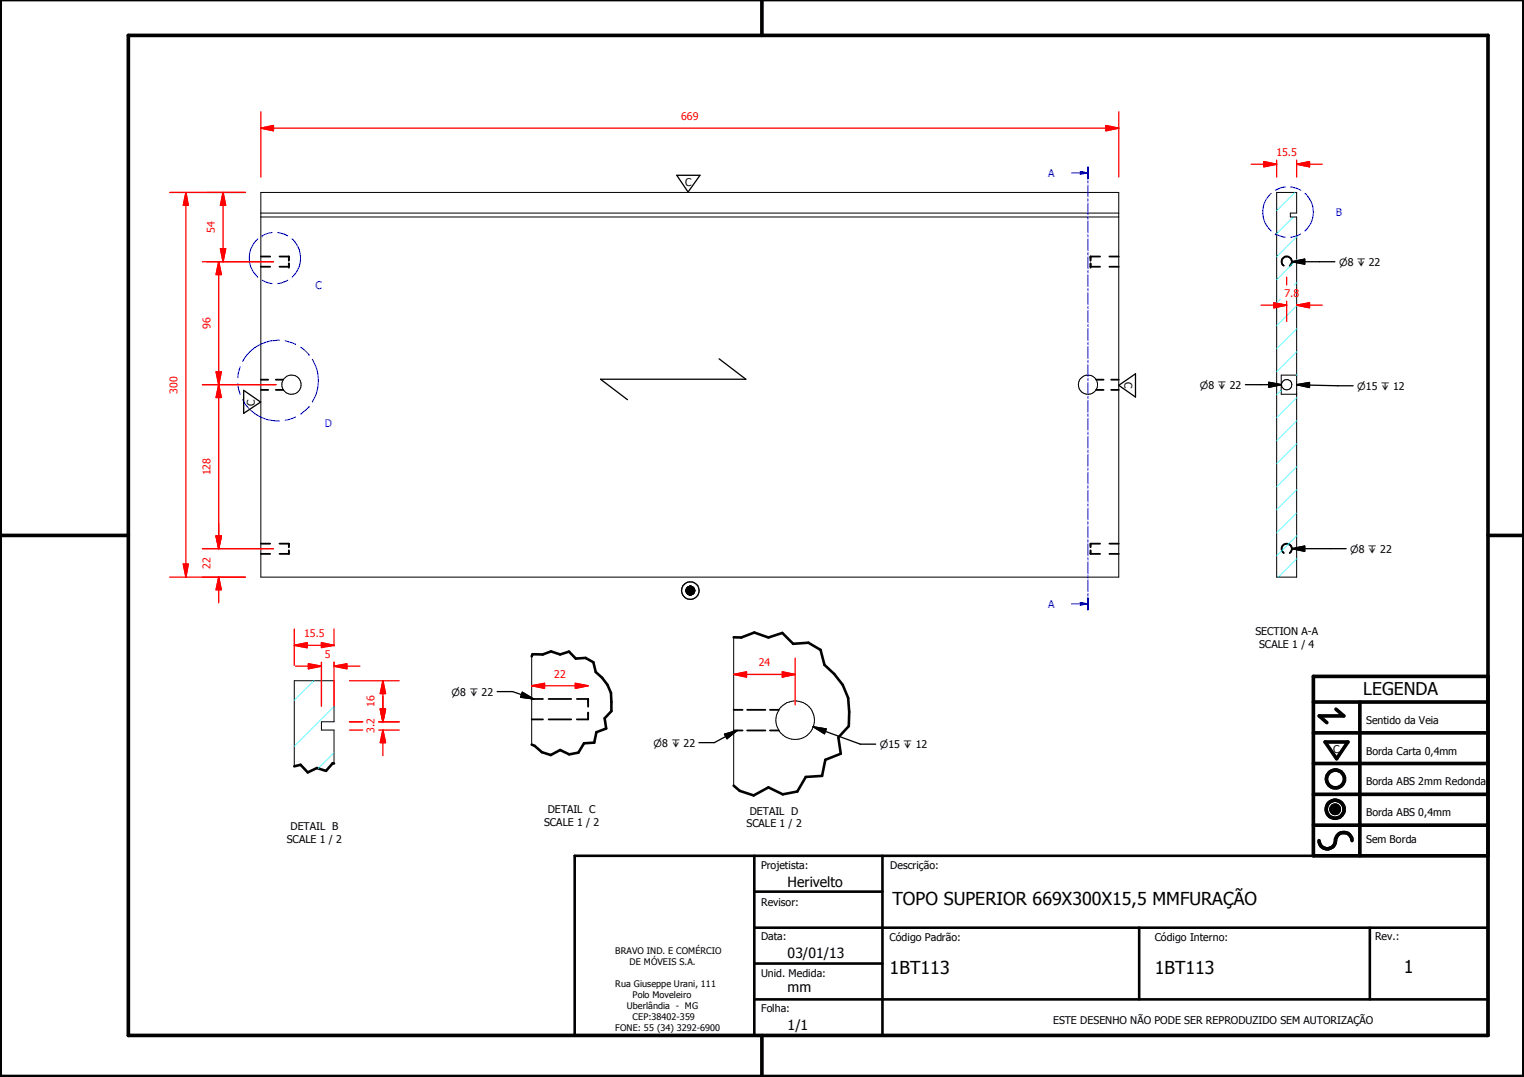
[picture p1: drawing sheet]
<svg xmlns="http://www.w3.org/2000/svg" width="297mm" height="210mm" viewBox="0 0 297 210" stroke-linecap="round" stroke-linejoin="round" font-family="sans-serif">
<g fill="#000">
<circle cx="56.3" cy="50" r=".18"/>
<circle cx="56.3" cy="50.6" r=".18"/>
<circle cx="56.3" cy="51.4" r=".18"/>
<circle cx="56.3" cy="52" r=".18"/>
<circle cx="212.6" cy="52" r=".18"/>
<circle cx="212.6" cy="50.6" r=".18"/>
<circle cx="212.6" cy="51.4" r=".18"/>
<circle cx="212.6" cy="50" r=".18"/>
<circle cx="114.6" cy="136.2" r=".18"/>
<circle cx="114.6" cy="137.5" r=".18"/>
<circle cx="114.6" cy="138.9" r=".18"/>
</g>
<g fill="none" stroke="#000" stroke-width=".35">
<path d="M50.8 50h1.9M50.8 52h1.9M54.5 50h1.8v.6M56.3 51.4v.6h-1.8M212.6 51.4v.6h1.8M214.4 50h-1.8v.6M216.2 50h1.9M216.2 52h1.9M250.2 51.8a1 1 0 0 1-.1-1.5 1 1 0 0 1 1.4 0 1 1 0 0 1-.1 1.5M50.8 74h1.5M50.8 76h1.5M53.8 74h1.4"/>
<path d="M53.8 76h1.4M213.7 74h1.4M213.7 76h1.4M216.6 74h1.5M216.6 76h1.5M50.8 106h1.9M50.8 107.9h1.9M54.5 106h1.8v.6M56.3 107.3v.6h-1.8M212.6 107.3v.6h1.8M214.4 106h-1.8v.6M216.2 106h1.9"/>
<path d="M216.2 107.9h1.9M250.2 107.8a1 1 0 0 1-.1-1.5 1 1 0 0 1 1.4 0 1 1 0 0 1-.1 1.5M103.6 136.2h2.2M106.9 136.2h4.4M112.4 136.2h2.2v1.3M114.6 138.9v1.3h-2.2M143 138.3h1.7M145.6 138.3h3.6M150.1 138.3h1.7M103.6 140.2h2.2M106.9 140.2h4.4M143 142.4h1.7"/>
<path d="M145.6 142.4h3.6M150.1 142.4h1.7"/>
</g>
<g fill="none" stroke="#000" stroke-width=".19">
<path d="M50.8 37.5h167.3v75h-167.3zM248.8 37.5h3.9v4h-1.2v.8h1.2v70.2h-3.9zM50.8 41.5h167.3M50.8 42.3h167.3M252.7 76.8h.1M252.7 73.1h-3v3.7h3M133.7 115l1.7 .1zM133.7 115.1l1.7 .1zM133.7 115.2h1.7zM133.7 115.2l1.7 .1zM133.7 115.3h1.7zM133.7 115.3l1.6 .1z"/>
<path d="M133.7 114.9l1.7 .1zM133.8 115.4h1.5zM133.8 115.4l1.5 .1zM133.8 114.9h1.6zM133.8 114.8l1.5 .1zM133.8 115.5h1.5zM133.8 115.5l1.4 .1zM133.8 114.7l1.5 .1zM133.8 114.7h1.5zM133.9 115.6h1.3zM133.9 115.6l1.3 .1zM133.9 114.6l1.4 .1z"/>
<path d="M133.9 115.7h1.3zM133.9 115.7h1.2zM133.9 114.6h1.3zM134 115.7h1.1zM134 115.7l1 .1zM134 114.5l1.2 .1zM134 114.5h1.1zM134.1 115.8h.9zM134.1 114.4l1 .1zM134.1 114.4h.9zM134.2 115.8h.8zM134.2 115.8l.7 .1z"/>
<path d="M134.2 114.4h.8zM134.2 115.9h.7zM134.2 115.9h.6zM134.2 114.3l.8 .1zM134.2 114.3h.7zM134.3 115.9h.5zM134.3 115.9h.4zM134.3 114.3h.6zM134.3 114.3h.5zM134.4 115.9h.3zM134.4 115.9l.3 .1zM134.4 114.3h.4z"/>
<path d="M134.4 114.3h.3zM134.4 116h.3zM103.6 127.9v17.2M143 124.2v28.9M65.1 148.8v-6.5h-2.5v-1.6h2.5v-8h-7.7v16.7M259.4 157.6l1.6 .1zM259.4 157.7l1.6 .1zM259.4 157.8l1.6 .1zM259.4 157.9h1.6v.1zM259.4 157.9l1.6 .1h-1.5zM259.4 157.6h1.6zM259.5 158h1.5z"/>
<path d="M259.5 158l1.4 .1zM259.5 157.5l1.5 .1zM259.5 158.1h1.4zM259.5 157.4l1.5 .1zM259.5 158.1l1.4 .1zM259.5 157.3l1.4 .1zM259.6 158.2h1.3zM259.6 158.2h1.2zM259.6 157.2l1.3 .1zM259.6 158.2l1.2 .1zM259.6 157.2h1.3zM259.7 158.3h1.1z"/>
<path d="M259.7 158.3l1 .1zM259.7 157.1l1.1 .1zM259.7 157.1h1.1zM259.8 158.4h.9zM259.8 158.4h.8zM259.8 157.1h1zM259.8 157.1h.9zM259.8 158.4l.8 .1zM259.8 157l.9 .1zM259.8 157h.8zM259.9 158.5h.7zM259.9 158.5h.6z"/>
<path d="M259.9 157h.7zM260 158.5h.5zM260 158.5h.4zM260 157h.6zM260.1 158.5h.3zM260.1 158.5h.2zM260.1 156.9l.4 .1zM260.1 156.9h.3zM260.1 156.9h.2z"/>
<circle cx="56.8" cy="75" r="1.88"/>
<circle cx="212.1" cy="75" r="1.87"/>
<circle cx="250.8" cy="75" r="1"/>
<circle cx="155" cy="140.4" r="3.8"/>
</g>
<path d="M103.6 127.9l.2-.4 2 .1 1.6-.6 1.8 .6 1.7-.6 1.3 1.4 1.9-.2 1.6 .9 .4 1.9a6.7 6.7 0 0 1 3.1 5.8v1.8l-1.3 1.4 .2 2-1.9 .7-.4 2-2 .2-1.1 1.8-1.7 .3-1.8-.8-1.8 1-1.8-.6-1.4-1.2-.6-.3M143 124.2h1.5l2.5-.9 2.8 .9 2.7-.8 2.1 2.1 3-.2 2.3 1.4 .8 2.9 1.9 1.8 1.6 2.1 1.1 2.5 .2 2.8-.1 2.7-2 2.2 .5 3.2-3 1.2-.7 3.1-3.1 .2-1.7 2.9-2.8 .5-2.8-1.3-2.9 1.5-2.7-.9-1.2-1M65.1 148.8h-.2l-1.4 1.4-1.7-.5-1.8 .8-1.4-1.4-1.2 .3M112 166.8h178v35h-178zM147 173.8h25M147 166.8v35M172 166.8v35M147 194.8h143M147 180.8h143M147 187.8h25M222 180.8v14M267 180.8v14" fill="none" stroke="#000" stroke-width=".51"/>
<g fill="#000">
<path d="M133.7 114.9l1.7 .1zM133.8 114.9h1.6zM133.8 114.8l1.5 .1zM133.8 114.7l1.5 .1zM133.8 114.7h1.5zM133.9 114.6l1.4 .1zM133.9 114.6h1.3zM134 114.5l1.2 .1zM134 114.5h1.1zM134.1 114.4l1 .1zM134.1 114.4h.9zM134.2 114.4h.8z"/>
<path d="M134.2 114.3l.8 .1zM134.2 114.3h.7zM134.3 114.3h.6zM134.3 114.3h.5zM134.4 114.3h.4zM134.4 114.3h.3zM134.4 115.9l.3 .1zM134.4 116h.3zM134.3 115.9h.4zM134.4 115.9h.3zM134.2 115.9h.6zM134.3 115.9h.5z"/>
<path d="M134.2 115.8l.7 .1zM134.2 115.9h.7zM134.1 115.8h.9zM134.2 115.8h.8zM134 115.7l1 .1zM133.9 115.7h1.2zM134 115.7h1.1zM133.9 115.6l1.3 .1zM133.9 115.7h1.3zM133.8 115.5l1.4 .1zM133.9 115.6h1.3zM133.8 115.4l1.5 .1z"/>
<path d="M133.8 115.5h1.5zM133.7 115.3l1.6 .1zM133.8 115.4h1.5zM133.7 115.2l1.7 .1zM133.7 115.3h1.7zM133.7 115l1.7 .1zM133.7 115.1l1.7 .1zM133.7 115.2h1.7zM259.4 157.6h1.6zM259.5 157.5l1.5 .1zM259.5 157.4l1.5 .1zM259.5 157.3l1.4 .1z"/>
<path d="M259.6 157.2l1.3 .1zM259.6 157.2h1.3zM259.7 157.1l1.1 .1zM259.7 157.1h1.1zM259.8 157.1h1zM259.8 157.1h.9zM259.8 157l.9 .1zM259.8 157h.8zM259.9 157h.7zM260 157h.6zM260.1 156.9l.4 .1zM260.1 156.9h.3z"/>
<path d="M260.1 156.9h.2zM260.1 158.5h.2zM260 158.5h.4zM260.1 158.5h.3zM259.9 158.5h.6zM260 158.5h.5zM259.8 158.4l.8 .1zM259.9 158.5h.7zM259.8 158.4h.8zM259.7 158.3l1 .1zM259.8 158.4h.9zM259.6 158.2l1.2 .1z"/>
<path d="M259.7 158.3h1.1zM259.6 158.2h1.2zM259.5 158.1l1.4 .1zM259.6 158.2h1.3zM259.5 158l1.4 .1zM259.5 158.1h1.4zM259.4 157.9l1.6 .1h-1.5zM259.5 158h1.5zM259.4 157.6l1.6 .1zM259.4 157.7l1.6 .1zM259.4 157.8l1.6 .1zM259.4 157.9h1.6v.1z"/>
</g>
<g fill="none" stroke="#000" stroke-width=".71">
<path d="M148.5 0v6.9M297 -.1v209.9h-297v-209.9M25 6.9h265v194.9h-265zM0 104.4h25M290 104.4h7M256 136.8h34M260.4 138.2l1.5 1.3h-4.8l1.5 1.3M265 136.8v30M290 131.8h-34v35h34M256 154.8h34M256 148.8h34M256 142.8h34"/>
<path d="M258.3 144.6h4.4l-2.2 3.3zM256 160.8h34M257.1 163.8a1.62 1.62 0 0 0 1.8 1.6 1.62 1.62 0 0 0 1.4-1.9 1.63 1.63 0 0 1 1.7-1.2 1.63 1.63 0 0 1 1.5 1.5M148.5 201.8v8"/>
<circle cx="260.2" cy="157.7" r="1.76"/>
<circle cx="260.2" cy="157.7" r=".82"/>
<circle cx="260.3" cy="151.8" r="1.76"/>
</g>
<g fill="none" stroke="#00f" stroke-width=".19">
<path d="M210.6 33.7h1.4M212 32.6v2.2M212 35.2v.5M212 36.1v2.3M212 38.7v.5M212 39.6v2.3M212 42.2v.5M212 43.1v2.3M212 45.8v.4M212 46.6v2.3M212 49.2v.5M212 50.1v2.3"/>
<path d="M212 52.7v.5M212 53.6v2.2M212 56.2v.5M212 57.1v2.3M212 59.7v.5M212 60.5v2.4M212 63.2v.5M212 64.1v2.2M212 66.7v.5M212 67.6v2.2M212 70.2v.5M212 71.1v2.3"/>
<path d="M212 73.7v.5M212 74.5v2.3M212 77.2v.4M212 78v2.3M212 80.7v.5M212 81.5v2.3M212 84.2v.5M212 85v2.3M212 87.7v.5M212 88.5v2.3M212 91.2v.5M212 92v2.3"/>
<path d="M212 94.7v.5M212 95.5v2.3M212 98.2v.4M212 99v2.3M212 101.7v.5M212 102.5v2.3M212 105.2v.5M212 106v2.3M212 108.7v.4M212 109.5v2.3M212 112.2v.4M212 113v2.3"/>
<path d="M212 115.7v.5M212 116.5v2.3"/>
</g>
<path d="M212 32.6v2.2M212 116.5v2.3" fill="none" stroke="#00f" stroke-width=".3"/>
<path d="M210.6 33.4l1.4 .3-1.4 .3z" fill="#00f"/>
<path d="M208.8 33.7h1.8M210.6 33.4l1.4 .3-1.4 .3zM210.6 117.7h1.4" fill="none" stroke="#00f" stroke-width=".19"/>
<path d="M210.6 117.4l1.4 .3-1.4 .2z" fill="#00f"/>
<g fill="none" stroke="#00f" stroke-width=".19">
<path d="M247.7 37.7a5 5 0 0 0 0 7.3M250.5 36.4l-.9 .2-1 .5M251.5 36.4l1.3 .3 .7 .4M254.3 37.7a4.9 4.9 0 0 1 0 7.3M50.2 46.6a5 5 0 0 0 0 7.4M51.1 46h.1M51.1 54.6l1 .5 .9 .2M53 45.3l-.9 .2-1 .5M54.1 45.3l1.2 .3 .8 .4M56.1 54.6l-1.3 .6-.7 .1M56.9 46.6a5 5 0 0 1 0 7.4M248.6 45.6h.1"/>
<path d="M248.6 45.6l1.9 .6M253.5 45.6l-.7 .4-1.3 .2M46.4 74.8l.4 2.1M46.8 71.5l-.4 2.1M47.3 77.9a7.7 7.7 0 0 0 7.2 4.1M54.5 66.3a7.8 7.8 0 0 0-7.2 4.2M55.6 66.4l2 .7M58.6 67.7l1.6 1.4M60.2 69.1h.1M60.2 79.2h.1M60.2 79.2l-1.6 1.5M60.9 70a7.9 7.9 0 0 1 0 8.4"/>
<path d="M57.6 81.2l-2 .7M208.8 117.7h1.8M210.6 117.4l1.4 .3-1.4 .2z"/>
</g>
<g fill="none" stroke="#0ff" stroke-width=".19">
<path d="M252.4 37.5l-3.6 3.5M249.5 58.3l-.7 .7M252 42.3l-3.2 3.2M252.7 59.6l-3.9 3.9M252.7 50.6l-3.9 3.9M252.7 46.1l-3.9 3.9M252.7 55.1l-.4 .4M249.7 76l-.9 .9M252.7 77.5l-3.9 3.9M252.7 73v.1M252.7 68.5l-3.9 3.9M252.7 64.1l-3.9 3.8"/>
<path d="M252.7 100l-3.9 3.8M252.7 95.5l-3.9 3.9M252.7 91l-3.9 3.9M252.7 86.5l-3.9 3.9M252.7 82l-3.9 3.9M252.7 108.9l-3.5 3.6M252.7 104.4l-3.9 3.9M61.2 132.7l-3.8 3.8M65.1 137.7l-7.7 7.8M65.1 146.7l-3 3.1"/>
</g>
<path d="M43.5 37.5v2.5" fill="none" stroke="#f00" stroke-width=".25"/>
<path d="M43.5 37.5l.5 2.5h-1z" fill="#f00"/>
<path d="M43.5 37.5l.5 2.5h-1zM43.5 48.5v2.5" fill="none" stroke="#f00" stroke-width=".25"/>
<path d="M43 48.5h1l-.5 2.5z" fill="#f00"/>
<path d="M40.3 37.5h7.5M40.3 51h13M42.6 51v2.5M43 48.5h1l-.5 2.5zM43.5 40v8.5" fill="none" stroke="#f00" stroke-width=".25"/>
<path d="M42.6 51l.5 2.5h-1z" fill="#f00"/>
<path d="M42.6 51l.5 2.5h-1zM42.6 72.5v2.5" fill="none" stroke="#f00" stroke-width=".25"/>
<path d="M42.1 72.5h1l-.5 2.5z" fill="#f00"/>
<path d="M39.5 51h13.8M42.6 53.5v19M39.5 75h14.3M42.1 72.5h1l-.5 2.5zM42.6 75v2.5" fill="none" stroke="#f00" stroke-width=".25"/>
<path d="M42.6 75l.5 2.5h-1z" fill="#f00"/>
<path d="M42.6 75l.5 2.5h-1zM42.6 104.5v2.4" fill="none" stroke="#f00" stroke-width=".25"/>
<path d="M42.1 104.5h1l-.5 2.4z" fill="#f00"/>
<path d="M39.5 75h14.3M42.6 77.5v27M39.5 106.9h13.8M42.1 104.5h1l-.5 2.4zM42.6 112.5v2.4" fill="none" stroke="#f00" stroke-width=".25"/>
<path d="M42.6 112.5l.5 2.4h-1z" fill="#f00"/>
<path d="M42.6 112.5l.5 2.4h-1zM42.6 104.5v2.4" fill="none" stroke="#f00" stroke-width=".25"/>
<path d="M42.1 104.5h1l-.5 2.4z" fill="#f00"/>
<path d="M36.2 37.5v2.5M39.5 112.5h8.3M39.5 106.9h13.8M42.1 104.5h1l-.5 2.4zM42.6 101.9v2.6M42.6 114.9v2.6" fill="none" stroke="#f00" stroke-width=".25"/>
<path d="M36.2 37.5l.5 2.5h-1z" fill="#f00"/>
<path d="M36.2 37.5l.5 2.5h-1zM36.2 109.9v2.6" fill="none" stroke="#f00" stroke-width=".25"/>
<path d="M35.7 109.9h1l-.5 2.6z" fill="#f00"/>
<path d="M33.1 37.5h14.7M50.8 25h2.5M36.2 40v69.9M33.1 112.5h14.7M35.7 109.9h1l-.5 2.6z" fill="none" stroke="#f00" stroke-width=".25"/>
<path d="M50.8 25l2.5-.5v1z" fill="#f00"/>
<path d="M50.8 25l2.5-.5v1zM215.6 25h2.5" fill="none" stroke="#f00" stroke-width=".25"/>
<path d="M215.6 24.5l2.5 .5-2.5 .5z" fill="#f00"/>
<path d="M50.8 21.8v12.7M53.3 25h162.3M215.6 24.5l2.5 .5-2.5 .5zM218.1 21.8v12.7M248.3 59.5h2.5" fill="none" stroke="#f00" stroke-width=".25"/>
<g fill="none" stroke="#000" stroke-width=".25">
<path d="M131.9 34.2h4.5l-2.3 3.2zM251.8 51l2.5-.5v1zM251.8 51h8.4M47.5 76.1l3.3 2.3-3.3 2.2zM140.2 69.9l5.2 4h-28.4l5.3 4M218.1 75.1l3.2-2.2v4.5zM242.7 75h7.1M247.3 74.5l2.5 .5-2.5 .5zM252.7 75l2.5-.5v1zM252.7 75l11 .2M251.8 106.9l2.5-.5v1zM251.8 106.9h10.6"/>
<circle cx="134.5" cy="115.1" r="1.71"/>
<circle cx="134.6" cy="115.1" r=".85"/>
</g>
<path d="M251.8 51l2.5-.5v1zM247.3 74.5l2.5 .5-2.5 .5zM252.7 75l2.5-.5v1zM251.8 106.9l2.5-.5v1z" fill="#000"/>
<path d="M248.3 59l2.5 .5-2.5 .5z" fill="#f00"/>
<path d="M248.3 59l2.5 .5-2.5 .5zM252.7 59.5h2.5" fill="none" stroke="#f00" stroke-width=".25"/>
<path d="M252.7 59.5l2.5-.5v1z" fill="#f00"/>
<path d="M245.8 59.5h2.5M250.8 54v1.5M250.8 58.7v4M252.7 59.5l2.5-.5v1zM255.2 59.5h2.5M74.6 138.2v2.5" fill="none" stroke="#f00" stroke-width=".25"/>
<path d="M74.1 138.2h1l-.5 2.5z" fill="#f00"/>
<path d="M74.1 138.2h1l-.5 2.5zM74.6 132.7v2.5" fill="none" stroke="#f00" stroke-width=".25"/>
<path d="M74.6 132.7l.5 2.5h-1z" fill="#f00"/>
<path d="M68.1 132.7h9.7M74.6 132.7l.5 2.5h-1zM74.6 135.2v5.5M68.1 140.7h2.6M73.8 140.7h4" fill="none" stroke="#f00" stroke-width=".25"/>
<path d="M74.1 138.2h1l-.5 2.5z" fill="#f00"/>
<path d="M74.1 138.2h1l-.5 2.5zM74.6 142.3v2.4" fill="none" stroke="#f00" stroke-width=".25"/>
<path d="M74.6 142.3l.5 2.4h-1z" fill="#f00"/>
<path d="M60.1 129.8h2.5M74.6 135.7v2.5M68.1 142.3h2.6M68.1 140.7h2.6M73.8 142.3h4M73.8 140.7h4M74.6 142.3l.5 2.4h-1zM74.6 144.7v2.6" fill="none" stroke="#f00" stroke-width=".25"/>
<path d="M60.1 129.4l2.5 .4-2.5 .5z" fill="#f00"/>
<path d="M60.1 129.4l2.5 .4-2.5 .5zM65.1 129.8h2.5" fill="none" stroke="#f00" stroke-width=".25"/>
<path d="M65.1 129.8l2.5-.4v.9z" fill="#f00"/>
<path d="M57.6 129.8h2.5M62.6 129.1v8.6M62.6 125.8h2.5M65.1 129.8l2.5-.4v.9zM65.1 129.1v8.6M67.6 129.8h2.5" fill="none" stroke="#f00" stroke-width=".25"/>
<path d="M62.6 125.3l2.5 .5-2.5 .4z" fill="#f00"/>
<path d="M57.4 125.8h2.5M62.6 125.3l2.5 .5-2.5 .4zM62.6 125.3l2.5 .5" fill="none" stroke="#f00" stroke-width=".25"/>
<path d="M57.4 125.8l2.5-.5v.9z" fill="#f00"/>
<path d="M252.7 32h2.5M57.4 125.8l2.5-.5v.9zM57.4 122.6v7.1M59.9 125.8h2.7M62.6 125.3v.6M65.1 125.8l-.8 .1M65.1 122.6v3.3M65.1 129.1v.6" fill="none" stroke="#f00" stroke-width=".25"/>
<path d="M252.7 32l2.5-.5v1z" fill="#f00"/>
<path d="M246.3 32h2.5M252.7 32l2.5-.5v1z" fill="none" stroke="#f00" stroke-width=".25"/>
<path d="M246.3 31.5l2.5 .5-2.5 .5z" fill="#f00"/>
<path d="M243.9 32h2.4M246.3 31.5l2.5 .5-2.5 .5zM248.8 31.2v3.3M252.7 31.2v3.3M255.2 32h2.5M143 131.4h2.5" fill="none" stroke="#f00" stroke-width=".25"/>
<path d="M143 131.4l2.5-.5v1.1z" fill="#f00"/>
<path d="M143 131.4l2.5-.5v1.1zM152.5 131.4h2.5" fill="none" stroke="#f00" stroke-width=".25"/>
<path d="M152.5 130.9l2.5 .5-2.5 .6z" fill="#f00"/>
<path d="M103.6 133.6h2.5M145.5 131.4h7M152.5 130.9l2.5 .5-2.5 .6zM155 128.3v9.1" fill="none" stroke="#f00" stroke-width=".25"/>
<path d="M103.6 133.6l2.5-.4v1z" fill="#f00"/>
<path d="M103.6 133.6l2.5-.4v1zM112.1 133.6h2.5" fill="none" stroke="#f00" stroke-width=".25"/>
<path d="M112.1 133.2l2.5 .4-2.5 .6z" fill="#f00"/>
<path d="M106.1 133.6h6M112.1 133.2l2.5 .4-2.5 .6z" fill="none" stroke="#f00" stroke-width=".25"/>
<path d="M96.9 134.8h3l4.1 1.4M101.8 134.9l2.2 1.3-2.5-.3zM141.2 143.1l2.5-.7-2 1.6zM143.7 142.4l-4.5 2.3h-3M158.5 141.6l2.5 .5-.3 .9zM158.5 141.6l9.2 3.4h3" fill="none" stroke="#000" stroke-width=".25"/>
<path d="M101.8 134.9l2.2 1.3-2.5-.3zM141.2 143.1l2.5-.7-2 1.6zM158.5 141.6l2.5 .5-.3 .9z" fill="#000"/>
<g font-size="3.5">
<text x="173.9" y="176.4">TOPO SUPERIOR 669X300X15,5 MMFURAÇÃO</text>
<text x="173.4" y="189.7">1BT113</text>
<text x="225.1" y="189.7">1BT113</text>
<text x="273.6" y="189.7">1</text>
</g>
<text font-size="3.4" x="265.7" y="135.4">LEGENDA</text>
<g font-size="2.7">
<text x="153.5" y="172.8">Herivelto</text>
<text x="153.5" y="186.6">03/01/13</text>
<text x="153.5" y="193.4">mm</text>
<text x="153.5" y="200.8">1/1</text>
</g>
<g font-size="2.1" fill="#f00">
<text x="132.8" y="23.4">669</text>
<text x="248.8" y="30.4">15.5</text>
<text x="41.9" y="45.4" transform="rotate(-90 41.9 45.4)">54</text>
<text x="250.4" y="57.9">7.8</text>
<text x="41" y="64.1" transform="rotate(-90 41 64.1)">96</text>
<text x="34.6" y="76.7" transform="rotate(-90 34.6 76.7)">300</text>
<text x="41" y="92.7" transform="rotate(-90 41 92.7)">128</text>
<text x="41" y="110.8" transform="rotate(-90 41 110.8)">22</text>
<text x="59.3" y="124.1">15.5</text>
<text x="63.3" y="128.3">5</text>
<text x="147.9" y="129.9">24</text>
<text x="73" y="137.8" transform="rotate(-90 73 137.8)">16</text>
<text x="108" y="132.1">22</text>
<text x="73" y="142.9" transform="rotate(-90 73 142.9)">3.2</text>
</g>
<g font-size="2.1" fill="#00f">
<text x="204.3" y="34.5">A</text>
<text x="260.4" y="42.1">B</text>
<text x="61.5" y="56.4">C</text>
<text x="63.3" y="83.3">D</text>
<text x="204.3" y="118.4">A</text>
</g>
<g font-size="2.1">
<text x="133.5" y="36.3">C</text>
<text x="219.2" y="74.5" transform="rotate(90 219.2 74.5)">C</text>
<text x="49.7" y="79" transform="rotate(-90 49.7 79)">C</text>
<text x="244.7" y="123.7">SECTION A-A</text>
<text x="245.4" y="126.2">SCALE 1 / 4</text>
<text x="266.3" y="141.1">Sentido da Veia</text>
<text x="259.8" y="146.7">C</text>
<text x="266.3" y="147.2">Borda Carta 0,4mm</text>
<text x="266.3" y="153.1">Borda ABS 2mm Redonda</text>
<text x="56.6" y="161.8">DETAIL B</text>
<text x="106" y="160.9">SCALE 1 / 2</text>
<text x="106.8" y="158.5">DETAIL C</text>
<text x="145.5" y="161.2">SCALE 1 / 2</text>
<text x="146.1" y="158.7">DETAIL D</text>
<text x="266.3" y="159">Borda ABS 0,4mm</text>
<text x="55.9" y="164.3">SCALE 1 / 2</text>
<text x="266.3" y="164.4">Sem Borda</text>
<text x="148.4" y="169.3">Projetista:</text>
<text x="173.5" y="169.5">Descrição:</text>
<text x="148.4" y="176.6">Revisor:</text>
<text x="148.4" y="183.2">Data:</text>
<text x="173.4" y="183.3">Código Padrão:</text>
<text x="225.1" y="183.3">Código Interno:</text>
<text x="268" y="183.2">Rev.:</text>
<text x="148.4" y="190.5">Unid. Medida:</text>
<text x="148.4" y="197.2">Folha:</text>
<text x="205.3" y="199.5">ESTE DESENHO NÃO PODE SER REPRODUZIDO SEM AUTORIZAÇÃO</text>
</g>
<g font-size="1.9">
<text x="261" y="51.8">⌀8 ↧ 22</text>
<text x="233.8" y="75.7">⌀8 ↧ 22</text>
<text x="264.5" y="75.9">⌀15 ↧ 12</text>
<text x="263.2" y="107.7">⌀8 ↧ 22</text>
<text x="88" y="135.6">⌀8 ↧ 22</text>
<text x="127.4" y="145.5">⌀8 ↧ 22</text>
<text x="171.5" y="145.8">⌀15 ↧ 12</text>
</g>
<g font-size="1.8">
<text x="119.9" y="186">BRAVO IND. E COMÉRCIO</text>
<text x="122.7" y="188.1">DE MÓVEIS S.A.</text>
<text x="119.9" y="192.4">Rua Giuseppe Urani, 111</text>
<text x="122.2" y="196.7">Uberlândia - MG</text>
<text x="123.3" y="194.6">Polo Moveleiro</text>
<text x="119.9" y="201">FONE: 55 (34) 3292-6900</text>
<text x="123.3" y="198.8">CEP:38402-359</text>
</g>
</svg>
